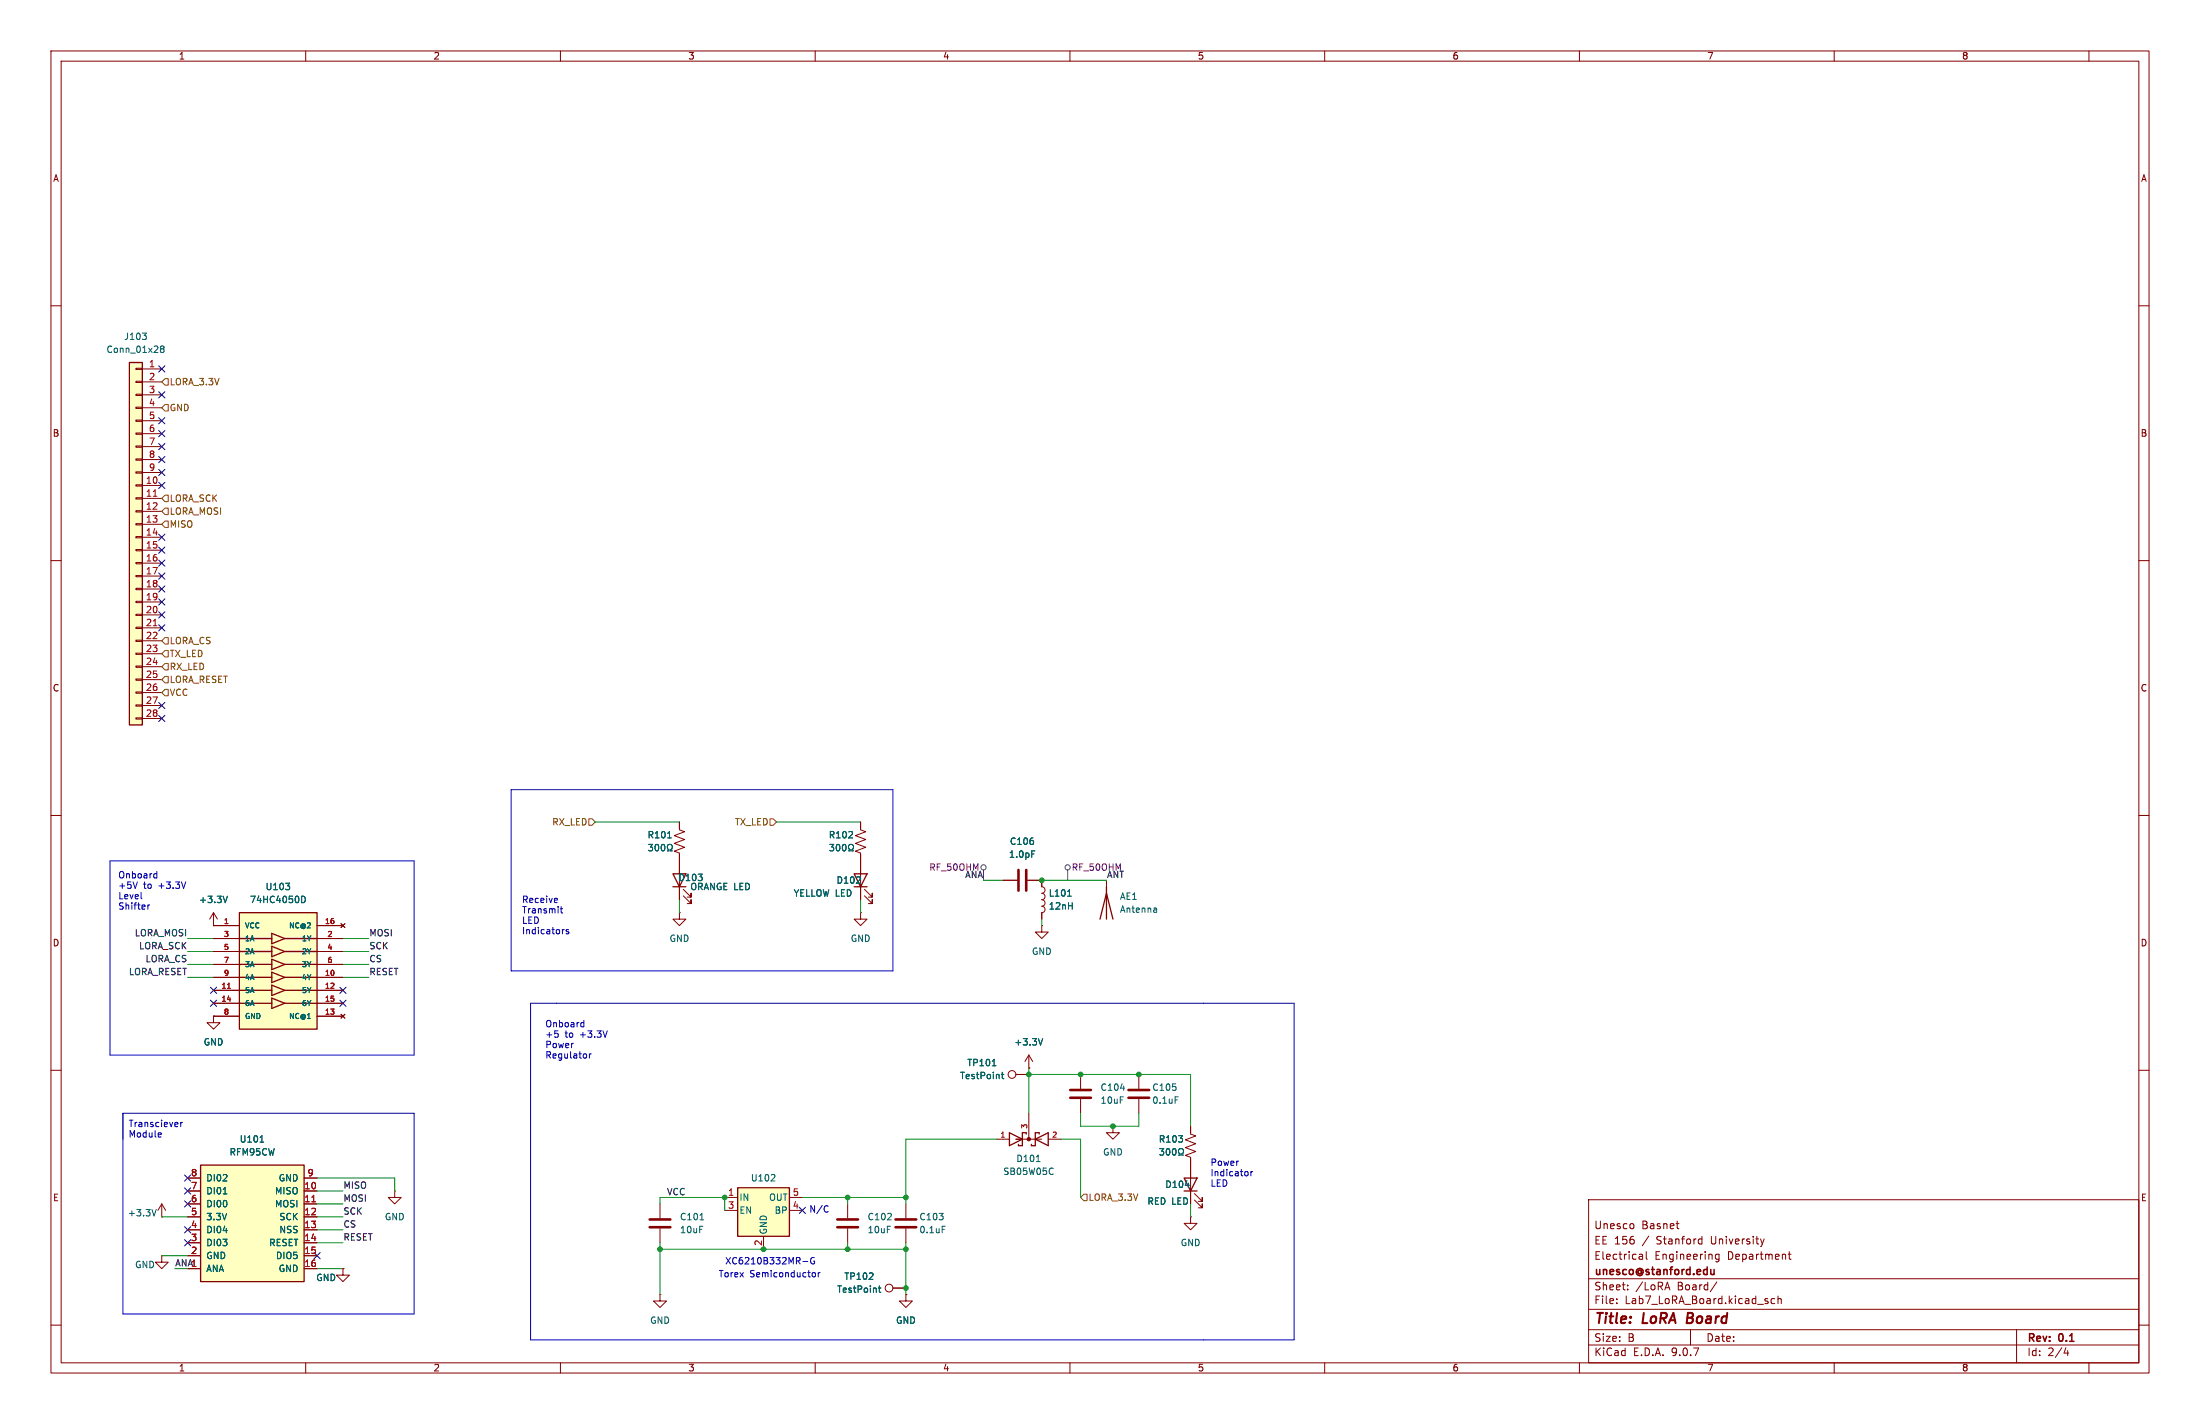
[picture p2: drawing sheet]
<svg xmlns="http://www.w3.org/2000/svg" width="432mm" height="279mm" viewBox="0 0 432 279" stroke-linecap="round" stroke-linejoin="round" font-family="sans-serif">
<g fill="none" stroke="#840000" stroke-width=".2">
<path d="M10 10h411.8v259.4h-411.8zM12 12h407.8v255.4h-407.8zM60 10v2M110 10v2M160 10v2M210 10v2M260 10v2M310 10v2M360 10v2M410 10v2M10 60h2M419.8 60h2"/>
<path d="M10 110h2M419.8 110h2M10 160h2M419.8 160h2M133.3 161.3v1.5l1.1 .4-2.1 .8 2.1 .7-2.1 .8 2.1 .7-2.1 .8 1 .4v9.1M133.3 179.1v1.2h1.3l-1.3 1.3-1.2-1.3h1.2M133.3 179.1h.1M134.1 175.8l1.5 1.5v-.8v.8h-.7M134.1 174.5l1.5 1.5v-.7v.7h-.7M168.9 161.3v1.5l1 .4-2 .8 2 .7-2 .8 2 .7-2 .8 1 .4v9.1M168.9 179.1v1.2h1.3l-1.3 1.3-1.3-1.3h1.3M168.9 179.1h.1"/>
<path d="M169.7 175.8l1.5 1.5v-.8v.8h-.8M169.7 174.5l1.5 1.5v-.7v.7h-.8M196.8 172.7h2.8M201.7 172.7h2.8v1.3a.64 .64 0 0 1 .6 .6 .64 .64 0 0 1-.6 .7 .64 .64 0 0 1 .6 .6 .64 .64 0 0 1-.6 .6 .64 .64 0 0 1 .6 .7 .64 .64 0 0 1-.6 .6 .64 .64 0 0 1 .6 .6 .64 .64 0 0 1-.6 .7M204.5 179.1v1.2M217.2 172.7v2.6M204.5 181.6v1.3h1.2l-1.2 1.3-1.3-1.3h1.3M204.5 181.6h.1M10 210h2M201.9 218.4v5.1M212.1 210.8v2.8M212.1 215.6v2.8"/>
<path d="M223.5 210.8v2.8M223.5 215.6v2.8M419.8 210h2M129.5 236.2v2.8M195.6 223.5h2.5M199.4 223.5h5.1M205.7 223.5h2.6M218.4 221v1.3h1.3l-1.3 1.2-1.2-1.2h1.2M218.4 221h.1M233.7 221v1.5l1 .4-2 .7 2 .8-2 .8 2 .7-2 .8 1 .4v9.1M234.4 235.5l1.6 1.5v-.8v.8h-.8M234.4 234.2l1.6 1.5v-.7v.7h-.8"/>
<path d="M311.8 235.4h108v32h-108zM10 260h2M31.7 246.4v1.3h1.3l-1.3 1.2-1.2-1.2h1.2M31.7 246.4h.1M129.5 254v1.3h1.3l-1.3 1.2-1.2-1.2h1.2M129.5 254h.1M129.5 241v2.8M311.8 256.9h108M311.8 250.9h108M317.3 255.6v.2M317.3 254.9v.1M319.5 252.9v.2"/>
<path d="M319.5 252.2v.1M320.4 240.1l.3 .3v.4l-.3 .3M321.8 246.2h.5l.1 .9M321.8 247h.6M322.4 246.4l-.6 .2M323.1 245.6v1.3l.2 .2M326.9 252.7h.7M327.3 251.6l.5 1.5M329 240.1h.5M329.3 241l.2 .1M333.6 243.1l.4 .1M334 242.6v1.5"/>
<path d="M334 244l-.4 .1M337 251.5l-1.3 1.9M337.4 246.2l-.4-.1-.3 .3 .1 .6h.6M337.4 246.1v1.2l-.3 .3-.3-.1M346.3 243.1l-.4 1M348.3 254.9l-.4-.1-.3 .3 .2 .6h.5M349 254.9l.2-.1 .3 .1 .1 .9M349 254.3v1.5M351 246.1h.5M351.2 245.6v1.3l.3 .2M419.8 260h2M60 267.4v2"/>
<path d="M110 267.4v2M160 267.4v2M210 267.4v2M260 267.4v2M310 267.4v2M311.8 263.9h108M311.8 260.9h108M331.8 260.9v3M360 267.4v2M395.8 260.9v6.5M405.5 264.4l-.4 1.1h.9M405.8 265v1"/>
<path d="M410 267.4v2"/>
</g>
<path d="M331.3 257.6l-.2 2h.7" fill="none" stroke="#840000" stroke-width=".4"/>
<path d="M335.8 249.1l.1 .9 .3 .1 .2-.2M336.4 249.1v1" fill="none" stroke="#840000" stroke-width=".3"/>
<path d="M132.1 171.5h2.5l-1.3 2.5zM132.1 174h2.5M167.6 171.5h2.6l-1.3 2.5zM167.6 174h2.6M217.2 174v6.3M215.9 180.3l1.3-5 1.2 5M198.1 222.3l2.6 1.2-2.6 1.3zM201.4 222.5v-.2h-.7v2.5h-.8v-.3M203.2 223.5l2.5-1.2v2.5zM204 222.5v-.2h-.8v2.5h-.8v-.3M232.4 231.1h2.5l-1.2 2.6zM232.4 233.7h2.5" fill="none" stroke="#840000" stroke-width=".25"/>
<circle cx="201.9" cy="223.5" r=".33" fill="#840000" stroke="#840000" stroke-width=".2"/>
<g fill="none" stroke="#006464" stroke-width=".2">
<path d="M127.3 165.7h.8l-.4 .5 .3 .1v.5l-.2 .1-.5-.1M128.7 165.7h.2a.68 .68 0 0 1 .4 .6 .68 .68 0 0 1-.4 .6 .84 .84 0 0 1-.2-1.2zM129.9 165.8l.2-.1a.68 .68 0 0 1 .4 .6 .68 .68 0 0 1-.4 .6l-.3-.4zM131 166.9h.3v-.2a.54 .54 0 0 1-.3-.7 .54 .54 0 0 1 .8-.3l.1 .6-.3 .4v.2h.3M131 164.4h.8M162.9 165.7h.7l-.4 .5 .4 .1v.5l-.2 .1-.5-.1M164.3 165.7h.1a.68 .68 0 0 1 .5 .6 .68 .68 0 0 1-.5 .6 .84 .84 0 0 1-.1-1.2zM165.5 165.8l.1-.1a.68 .68 0 0 1 .5 .6 .68 .68 0 0 1-.5 .6l-.3-.4zM166.5 166.9h.3v-.2a.54 .54 0 0 1-.2-.7 .54 .54 0 0 1 .7-.3l.2 .6-.3 .4v.2h.3M202.5 166.9h.6M209.5 175.8h.8M226.8 178.2l.2 .1v.7"/>
<path d="M227 179h-.4M227 178.5h-.4M219.9 213.5h.8M230.6 215.2h.7M137.4 239.3h.7M203.4 227.9h.7M206.5 229.2l.2 .1M206.7 230.3l-.2 .1M227.6 225.4h.8l-.4 .5 .3 .1v.5l-.1 .1-.6-.1M229 225.5l.2-.1a.68 .68 0 0 1 .4 .6 .68 .68 0 0 1-.4 .6l-.3-.4zM230.2 225.5l.2-.1a.68 .68 0 0 1 .4 .6 .68 .68 0 0 1-.4 .6l-.3-.4zM231.3 226.6h.3v-.2a.54 .54 0 0 1-.3-.7 .54 .54 0 0 1 .8-.3l.2 .6-.3 .4v.2h.3"/>
<path d="M232.6 232.6h.8"/>
</g>
<path d="M199.9 170.7v4.1M201.4 170.7v4.1M210.1 213.9h4M210.1 215.4h4M221.5 213.9h4.1M221.5 215.4h4.1M127.5 239.3h4.1M127.5 240.8h4.1" fill="none" stroke="#840000" stroke-width=".51"/>
<path d="M25.4 71.1h2.5v71.1h-2.5z" fill="#ffffc2"/>
<path d="M25.4 71.1h2.5v71.1h-2.5z" fill="none" stroke="#840000" stroke-width=".25"/>
<g fill="none" stroke="#840000" stroke-width=".2">
<path d="M26.7 72.3h1.2v.2h-1.2zM26.7 74.8h1.2v.3h-1.2zM26.7 77.3h1.2v.3h-1.2zM26.7 79.9h1.2v.2h-1.2zM27.9 72.4h3.8M27.9 74.9h3.8M27.9 77.5h3.8M26.7 82.4h1.2v.3h-1.2zM26.7 85h1.2v.2h-1.2zM26.7 87.5h1.2v.3h-1.2zM26.7 90h1.2v.3h-1.2zM26.7 92.6h1.2v.2h-1.2z"/>
<path d="M26.7 95.1h1.2v.3h-1.2zM26.7 97.7h1.2v.2h-1.2zM27.9 80h3.8M27.9 82.6h3.8M27.9 85.1h3.8M27.9 87.6h3.8M27.9 90.2h3.8M27.9 92.7h3.8M27.9 95.3h3.8M27.9 97.8h3.8M26.7 100.2h1.2v.3h-1.2zM26.7 102.7h1.2v.3h-1.2z"/>
<path d="M26.7 105.3h1.2v.2h-1.2zM26.7 107.8h1.2v.3h-1.2zM26.7 110.4h1.2v.2h-1.2zM26.7 112.9h1.2v.3h-1.2zM26.7 115.4h1.2v.3h-1.2zM26.7 118h1.2v.2h-1.2zM27.9 100.3h3.8M27.9 102.9h3.8M27.9 105.4h3.8M27.9 108h3.8M27.9 110.5h3.8M27.9 113h3.8"/>
<path d="M27.9 115.6h3.8M27.9 118.1h3.8M26.7 120.5h1.2v.3h-1.2zM26.7 123.1h1.2v.2h-1.2zM26.7 125.6h1.2v.3h-1.2zM26.7 128.1h1.2v.3h-1.2zM26.7 130.7h1.2v.2h-1.2zM26.7 133.2h1.2v.3h-1.2zM26.7 135.8h1.2v.2h-1.2zM26.7 138.3h1.2v.3h-1.2zM27.9 120.7h3.8M27.9 123.2h3.8"/>
<path d="M27.9 125.7h3.8M27.9 128.3h3.8M27.9 130.8h3.8M27.9 133.4h3.8M27.9 135.9h3.8M27.9 138.4h3.8M26.7 140.8h1.2v.3h-1.2zM27.9 141h3.8M201.9 209.6h.1M201.9 207l-.7 1.3M201.9 207l.8 1.3M201.9 207v2.6"/>
<path d="M77.5 233.7v1.3h1.2l-1.2 1.2-1.3-1.2h1.3M77.5 233.7h.1M166.4 236.2v2.8M177.8 236.2v2.8M233.7 238.8v1.2h1.2l-1.2 1.3-1.3-1.3h1.3M233.7 238.8h.1M67.3 248.9v1.3h1.3l-1.3 1.3-1.3-1.3h1.3M67.3 248.9h.1M166.4 241v2.8M175.3 252.7h2.5M177.8 254v1.3h1.3l-1.3 1.2-1.3-1.2h1.3M177.8 254h.1"/>
<path d="M177.8 241v2.8"/>
<circle cx="174.5" cy="252.7" r=".76"/>
</g>
<path d="M30.1 97.4h.7M30.1 122.8h.7" fill="none" stroke="#a90000" stroke-width=".2"/>
<path d="M27.9 65.3h.8l-.4 .5M28.6 65.9l.1 .2-.1 .5M31.7 68.4l-.2-.2 .2-.3h.3l.2 .2-.2 .3M31.7 68.4l-.2 .3v.3l.2 .2 .4-.1 .1-.2v-.2l-.2-.3M31.7 68.4h.3M204.7 203.8l-.5 1.2M172.4 252.7h.5M172.6 252.3v1.1l.3 .2M184.9 240.6h.6" fill="none" stroke="#006464" stroke-width=".2"/>
<path d="M164.3 239.3h4.1M175.8 239.3h4M164.3 240.8h4.1M175.8 240.8h4" fill="none" stroke="#840000" stroke-width=".51"/>
<path d="M47 179.1h15.2v22.8h-15.2z" fill="#ffffc2"/>
<g fill="none" stroke="#840000" stroke-width=".25">
<path d="M47 179.1h15.2v22.8h-15.2zM47 184.2h6.3M47 186.7h6.3M47 189.2h6.3M47 191.8h6.3M47 194.3h6.3M47 196.9h6.3M53.3 183.1l2.6 1.1-2.6 1zM53.3 185.7l2.6 1-2.6 1zM53.3 188.2l2.6 1-2.6 1zM53.3 190.8l2.6 1-2.6 1zM53.3 193.3l2.6 1-2.6 1z"/>
<path d="M53.3 195.8l2.6 1.1-2.6 1zM55.9 184.2h6.3M55.9 186.7h6.3M55.9 189.2h6.3M55.9 191.8h6.3M55.9 194.3h6.3M55.9 196.9h6.3"/>
</g>
<g fill="none" stroke="#840000" stroke-width=".2">
<path d="M41.9 179.1l-.8 1.2M41.9 179.1l.8 1.2M41.9 179.1v2.5M41.9 181.6h.1M41.9 199.4v1.3h1.3l-1.3 1.2-1.3-1.2h1.3M41.9 199.4h.1M41.9 181.6h5.1M41.9 184.2h5.1M41.9 186.7h5.1M41.9 189.2h5.1M41.9 191.8h5.1M41.9 194.3h5.1"/>
<path d="M41.9 196.9h5.1M41.9 199.4h5.1M62.2 181.6h5.1M62.2 184.2h5.1M62.2 186.7h5.1M62.2 189.2h5.1M62.2 191.8h5.1M62.2 194.3h5.1M62.2 196.9h5.1M62.2 199.4h5.1M66.9 181.2l.8 .8M66.9 199l.8 .8"/>
<path d="M67.7 181.2l-.8 .8M67.7 199l-.8 .8"/>
</g>
<path d="M44.6 193.9h.6" fill="none" stroke="#a90000" stroke-width=".2"/>
<path d="M44.6 175.8l-.4 1.3M56.1 173.3h.7l-.4 .5M56.8 173.9v.5M59.2 175.8a.64 .64 0 0 1 .7 .7 .64 .64 0 0 1-.7 .6" fill="none" stroke="#006464" stroke-width=".2"/>
<path d="M144.8 233h10.1v9.6h-10.1z" fill="#ffffc2"/>
<path d="M144.8 233h10.1v9.6h-10.1z" fill="none" stroke="#840000" stroke-width=".25"/>
<g fill="none" stroke="#840000" stroke-width=".2">
<path d="M199.4 210.8h2.5M31.7 238.8h.1M31.7 236.2l-.7 1.3M31.7 236.2l.8 1.3M31.7 236.2v2.6M142.2 235h2.6M142.2 237.5h2.6M154.9 235h2.6M154.9 237.5h2.6M149.9 242.6v2.5"/>
<circle cx="198.6" cy="210.8" r=".76"/>
</g>
<path d="M194.8 209.1h.7M196.5 210.8h.5M196.7 210.4v1.1l.3 .2M30.7 237.3l-.5 1.3M151.3 231.7h.8M152 230.6v.4" fill="none" stroke="#006464" stroke-width=".2"/>
<path d="M39.4 228.6h20.3v22.9h-20.3z" fill="#ffffc2"/>
<path d="M39.4 228.6h20.3v22.9h-20.3z" fill="none" stroke="#840000" stroke-width=".25"/>
<g fill="none" stroke="#840000" stroke-width=".2">
<path d="M133.3 161.3v1.3M133.3 167.6v3.9M133.3 174v2.5M168.9 161.3v1.3M168.9 167.6v3.9M168.9 174v2.5M196.8 172.7h2.8M201.7 172.7h2.8v1.3M204.5 179.1v1.2M41.9 181.6h.1M41.9 199.4h.1M41.9 181.6h5.1"/>
<path d="M41.9 184.2h5.1M41.9 186.7h5.1M41.9 189.2h5.1M41.9 191.8h5.1M41.9 194.3h5.1M41.9 196.9h5.1M41.9 199.4h5.1M62.2 181.6h5.1M62.2 184.2h5.1M62.2 186.7h5.1M62.2 189.2h5.1M62.2 191.8h5.1"/>
<path d="M62.2 194.3h5.1M62.2 196.9h5.1M62.2 199.4h5.1M66.9 181.2l.8 .8M66.9 199l.8 .8M67.7 181.2l-.8 .8M67.7 199l-.8 .8M199.4 210.8h2.5M201.9 209.6h.1M36.8 231.1h2.6M36.8 233.7h2.6M36.8 236.2h2.6"/>
<path d="M36.8 238.8h2.6M59.7 231.1h2.5M59.7 233.7h2.5M59.7 236.2h2.5M59.7 238.8h2.5M233.7 221v1.3M233.7 227.3v3.8M233.7 233.7v2.5M36.8 241.3h2.6M36.8 243.8h2.6M36.8 246.4h2.6M36.8 248.9h2.6"/>
<path d="M59.7 241.3h2.5M59.7 243.8h2.5M59.7 246.4h2.5M59.7 248.9h2.5M67.3 248.9h.1M175.3 252.7h2.5M177.8 254h.1"/>
</g>
<g fill="none" stroke="#006464" stroke-width=".2">
<path d="M44.6 175.8l-.4 1.3M56.1 173.3h.7l-.4 .5M56.8 173.9v.5M59.2 175.8a.64 .64 0 0 1 .7 .7 .64 .64 0 0 1-.7 .6M127.3 165.7h.8l-.4 .5 .3 .1v.5l-.2 .1-.5-.1M128.7 165.7h.2a.68 .68 0 0 1 .4 .6 .68 .68 0 0 1-.4 .6 .84 .84 0 0 1-.2-1.2zM129.9 165.8l.2-.1a.68 .68 0 0 1 .4 .6 .68 .68 0 0 1-.4 .6l-.3-.4zM131 166.9h.3v-.2a.54 .54 0 0 1-.3-.7 .54 .54 0 0 1 .8-.3l.1 .6-.3 .4v.2h.3M131 164.4h.8M162.9 165.7h.7l-.4 .5 .4 .1v.5l-.2 .1-.5-.1M164.3 165.7h.1a.68 .68 0 0 1 .5 .6 .68 .68 0 0 1-.5 .6 .84 .84 0 0 1-.1-1.2zM165.5 165.8l.1-.1a.68 .68 0 0 1 .5 .6 .68 .68 0 0 1-.5 .6l-.3-.4z"/>
<path d="M166.5 166.9h.3v-.2a.54 .54 0 0 1-.2-.7 .54 .54 0 0 1 .7-.3l.2 .6-.3 .4v.2h.3M202.5 166.9h.6M209.5 175.8h.8M194.8 209.1h.7M196.5 210.8h.5M196.7 210.4v1.1l.3 .2M204.7 203.8l-.5 1.2M43.8 234.3h.7M51 224.1h.8M227.6 225.4h.8l-.4 .5 .3 .1v.5l-.1 .1-.6-.1M229 225.5l.2-.1a.68 .68 0 0 1 .4 .6 .68 .68 0 0 1-.4 .6l-.3-.4zM230.2 225.5l.2-.1a.68 .68 0 0 1 .4 .6 .68 .68 0 0 1-.4 .6l-.3-.4z"/>
<path d="M231.3 226.6h.3v-.2a.54 .54 0 0 1-.3-.7 .54 .54 0 0 1 .8-.3l.2 .6-.3 .4v.2h.3M232.6 232.6h.8M172.4 252.7h.5M172.6 252.3v1.1l.3 .2"/>
</g>
<path d="M44.6 193.9h.6M61.2 235.8h.7" fill="none" stroke="#a90000" stroke-width=".2"/>
<g fill="none" stroke="#484848" stroke-width=".2">
<path d="M209.5 170.7v2"/>
<circle cx="193" cy="170.2" r=".51"/>
<circle cx="209.6" cy="170.2" r=".51"/>
</g>
<g fill="none" stroke="#725600" stroke-width=".2">
<path d="M32.4 74.3h.6v1.3h-.6l-.7-.7zM32.4 79.4h.6v1.2h-.6l-.7-.6zM32.4 97.2h.6v1.2h-.6l-.7-.6zM32.4 99.7h.6v1.3h-.6l-.7-.7zM32.4 102.2h.6v1.3h-.6l-.7-.6zM32.4 132.7h.6v1.3h-.6l-.7-.6zM32.4 125.1h.6v1.3h-.6l-.7-.7zM32.4 127.6h.6v1.3h-.6l-.7-.6zM32.4 130.2h.6v1.2h-.6l-.7-.6zM32.4 135.3h.6v1.2h-.6l-.7-.6zM115.6 160.7h.6l.6 .6-.6 .6h-.6zM151.1 160.7h.7l.6 .6-.6 .6h-.7z"/>
<path d="M212.7 234.3h.7v1.3h-.7l-.6-.6z"/>
</g>
<g fill="none" stroke="#0000c2" stroke-width=".2">
<path d="M100.3 154.9h75v35.6h-75zM21.6 168.9h59.7v38.1h-59.7zM27 173l-.5 1.3M27.7 176.3l.2 .1M29 177.6v.8M29.4 177.6l-.4 .2M30.4 171.4l.4 .1M30.8 171v1.3M30.8 172.2l-.4 .1M36.5 173l-.5 1.3M109.2 176.2l.2 .4-.6 .1M109.4 177l-.2 .1"/>
<path d="M110 178.3h.4M110.1 177.9v1.1l.3 .1M104.1 196.9h149.9v66h-149.9zM110.7 182.4h-.2M111.6 182.4h-.3l-.2 .2 .1 .1 .4 .2v.3h-.5M24.1 218.4h57.2v39.4h-57.2zM109.5 202.8l.1 .2-.1 .5M114.2 200.6l.4 .1M114.6 200.2v1.3M114.6 201.4l-.4 .1M115.7 206.8v.8M116 206.8l-.3 .2"/>
<path d="M119.2 202.3l-.4 1.2M31.5 222.3l.2 .3-.6 .1M31.6 223l-.1 .1M35.5 220.2v.9M35.8 220.2l-.3 .3M162.3 236.6l.2 .1M162.5 237.7l-.2 .1M244.8 229.9l.2 .2-.2 .6M245.5 229.9v.8M245.9 229.9l-.4 .2M157.6 247.5h.9M159.5 249.8l.3-.1 .3 .2-.2 .6h-.4"/>
<path d="M159.8 246.8a.59 .59 0 0 0-.7 .6 .59 .59 0 0 0 .7 .5l.1-.4h-.3M160.6 249.7v.8M161 249.7l-.4 .2"/>
</g>
<g fill="none" stroke="#009600" stroke-width=".2">
<path d="M116.8 161.3h16.5M133.3 176.5v2.6M152.4 161.3h16.5M168.9 176.5v2.6M193 172.7h3.8M204.5 172.7h12.7M36.8 186.7h5.1M36.8 189.2h5.1M36.8 184.2h5.1M36.8 191.8h5.1M67.3 186.7h5.1M67.3 189.2h5.1"/>
<path d="M67.3 184.2h5.1M67.3 191.8h5.1M204.5 180.3v1.3M201.9 209.6v8.8M201.9 210.8h31.8v10.2M212.1 218.4v2.6h11.4v-2.6M31.7 238.8h5.1M62.2 236.2h5.1M62.2 231.1h15.3v2.6M62.2 233.7h5.1M62.2 238.8h5.1M129.5 236.2v-1.2h12.7v2.5"/>
<path d="M157.5 235h20.3M166.4 235v1.2M195.6 223.5h-17.8v12.7M208.3 223.5h3.8v11.5M233.7 236.2v2.6M31.7 246.4h5.1M62.2 241.3h5.1M62.2 243.8h5.1M62.2 248.9h5.1M129.5 245.1h48.3M129.5 243.8v10.2M166.4 243.8v1.3"/>
<path d="M177.8 243.8v10.2"/>
</g>
<g fill="none" stroke="#000084" stroke-width=".2">
<path d="M31.1 76.9l1.3 1.2M31.1 71.8l1.3 1.2M32.4 76.9l-1.3 1.2M32.4 71.8l-1.3 1.2M31.1 89.6l1.3 1.2M31.1 92.1l1.3 1.2M31.1 94.6l1.3 1.3M31.1 81.9l1.3 1.3M31.1 84.5l1.3 1.2M31.1 87l1.3 1.2M32.4 89.6l-1.3 1.2M32.4 92.1l-1.3 1.2"/>
<path d="M32.4 94.6l-1.3 1.3M32.4 81.9l-1.3 1.3M32.4 84.5l-1.3 1.2M32.4 87l-1.3 1.2M31.1 104.8l1.3 1.2M31.1 112.4l1.3 1.2M31.1 107.3l1.3 1.3M31.1 109.9l1.3 1.2M31.1 115l1.3 1.2M31.1 117.5l1.3 1.2M32.4 104.8l-1.3 1.2M32.4 112.4l-1.3 1.2"/>
<path d="M32.4 107.3l-1.3 1.3M32.4 109.9l-1.3 1.2M32.4 115l-1.3 1.2M32.4 117.5l-1.3 1.2M31.1 137.8l1.3 1.2M31.1 120l1.3 1.3M31.1 122.6l1.3 1.2M32.4 137.8l-1.3 1.2M32.4 120l-1.3 1.3M32.4 122.6l-1.3 1.2M31.1 140.4l1.3 1.2M32.4 140.4l-1.3 1.2"/>
<path d="M41.3 193.7l1.2 1.2M41.3 196.2l1.2 1.3M42.5 193.7l-1.2 1.2M42.5 196.2l-1.2 1.3M66.7 196.2l1.2 1.3M66.7 193.7l1.2 1.2M67.9 196.2l-1.2 1.3M67.9 193.7l-1.2 1.2M36.2 233.1l1.2 1.2M36.2 230.5l1.2 1.2M36.2 235.6l1.2 1.2M37.4 233.1l-1.2 1.2"/>
<path d="M37.4 230.5l-1.2 1.2M37.4 235.6l-1.2 1.2M156.9 236.9l1.2 1.2M158.1 236.9l-1.2 1.2M36.2 243.2l1.2 1.2M36.2 240.7l1.2 1.2M37.4 243.2l-1.2 1.2M37.4 240.7l-1.2 1.2M61.6 245.8l1.2 1.2M62.8 245.8l-1.2 1.2"/>
</g>
<g fill="#009600" stroke="#009600" stroke-width=".2">
<circle cx="177.8" cy="252.7" r=".46"/>
<circle cx="201.9" cy="210.8" r=".46"/>
<circle cx="212.1" cy="210.8" r=".46"/>
<circle cx="223.5" cy="210.8" r=".46"/>
<circle cx="218.4" cy="221" r=".46"/>
<circle cx="204.5" cy="172.7" r=".46"/>
<circle cx="177.8" cy="235" r=".46"/>
<circle cx="177.8" cy="245.1" r=".46"/>
<circle cx="166.4" cy="245.1" r=".46"/>
<circle cx="129.5" cy="245.1" r=".46"/>
<circle cx="142.2" cy="235" r=".46"/>
<circle cx="149.9" cy="245.1" r=".46"/>
<circle cx="166.4" cy="235" r=".46"/>
</g>
<g font-size="2.8" fill="#840000">
<text x="312.8" y="260.3">Title:</text>
<text x="322.5" y="260.3">LoRA</text>
<text x="331.9" y="260.3">Board</text>
</g>
<g font-size="2.1" fill="#840000">
<text x="312.8" y="244.4">EE 156</text>
<text x="312.8" y="241.4">Unesco</text>
<text x="322.2" y="241.4">Basnet</text>
<text x="322.4" y="244.4">/</text>
<text x="325.3" y="244.4">Stanford</text>
<text x="336.1" y="244.4">University</text>
<text x="312.8" y="250.6">unesco@stanford.edu</text>
<text x="312.8" y="247.4">Electrical</text>
<text x="324.7" y="247.4">Engineering</text>
<text x="339.1" y="247.4">Department</text>
<text x="312.8" y="256.1">File:</text>
<text x="312.8" y="253.4">Sheet:</text>
<text x="318.9" y="256.1">Lab7_LoRA_Board.kicad_sch</text>
<text x="321" y="253.4">/LoRA</text>
<text x="329.3" y="253.4">Board/</text>
<text x="312.8" y="263.5">Size:</text>
<text x="319.5" y="263.5">B</text>
<text x="334.8" y="263.5">Date:</text>
<text x="397.8" y="263.7">Rev:</text>
<text x="404.2" y="263.7">0.1</text>
<text x="312.8" y="266.3">KiCad</text>
<text x="320.5" y="266.3">E.D.A.</text>
<text x="328.1" y="266.3">9.0.7</text>
<text x="397.8" y="266.3">Id:</text>
<text x="401.9" y="266.3">2/4</text>
</g>
<g font-size="1.8" fill="#840000">
<text x="35" y="11.9">1</text>
<text x="85" y="11.9">2</text>
<text x="135" y="11.9">3</text>
<text x="185" y="11.9">4</text>
<text x="235" y="11.9">5</text>
<text x="285" y="11.9">6</text>
<text x="335" y="11.9">7</text>
<text x="385" y="11.9">8</text>
<text x="10.3" y="35.9">A</text>
<text x="420.1" y="35.9">A</text>
<text x="10.3" y="85.9">B</text>
<text x="420.1" y="85.9">B</text>
<text x="10.3" y="135.9">C</text>
<text x="420.1" y="135.9">C</text>
<text x="10.3" y="185.9">D</text>
<text x="420.1" y="185.9">D</text>
<text x="10.3" y="235.9">E</text>
<text x="420.1" y="235.9">E</text>
<text x="35" y="269.3">1</text>
<text x="85" y="269.3">2</text>
<text x="135" y="269.3">3</text>
<text x="185" y="269.3">4</text>
<text x="235" y="269.3">5</text>
<text x="285" y="269.3">6</text>
<text x="335" y="269.3">7</text>
<text x="385" y="269.3">8</text>
</g>
<g font-size="1.8" fill="#006464">
<text x="20.8" y="69.4">Conn_01x28</text>
<text x="24.3" y="66.9">J103</text>
<text x="127" y="164.7">R101</text>
<text x="162.6" y="164.7">R102</text>
<text x="198.1" y="166">C106</text>
<text x="133.1" y="173.1">D103</text>
<text x="164.1" y="173.6">D102</text>
<text x="197.9" y="168.5">1.0pF</text>
<text x="39" y="177.4">+3.3V</text>
<text x="48.9" y="177.4">74HC4050D</text>
<text x="52" y="174.9">U103</text>
<text x="135.4" y="174.9">ORANGE LED</text>
<text x="155.7" y="176.1">YELLOW LED</text>
<text x="205.7" y="178.7">12nH</text>
<text x="205.7" y="176.1">L101</text>
<text x="219.7" y="176.8">AE1</text>
<text x="219.7" y="179.3">Antenna</text>
<text x="131.3" y="185">GND</text>
<text x="166.9" y="185">GND</text>
<text x="202.4" y="187.6">GND</text>
<text x="39.9" y="205.3">GND</text>
<text x="189.8" y="209.4">TP101</text>
<text x="199" y="205.3">+3.3V</text>
<text x="188.3" y="211.9">TestPoint</text>
<text x="215.9" y="214.2">C104</text>
<text x="226.1" y="214.2">C105</text>
<text x="215.9" y="216.8">10uF</text>
<text x="226.1" y="216.8">0.1uF</text>
<text x="45" y="226.9">RFM95CW</text>
<text x="46.9" y="224.4">U101</text>
<text x="216.4" y="226.9">GND</text>
<text x="227.3" y="224.4">R103</text>
<text x="40.4" y="232">DI02</text>
<text x="54.6" y="232">GND</text>
<text x="147.3" y="232">U102</text>
<text x="196.8" y="230.7">SB05W05C</text>
<text x="199.4" y="228.2">D101</text>
<text x="228.6" y="233.3">D104</text>
<text x="25" y="238.9">+3.3V</text>
<text x="40.4" y="234.5">DI01</text>
<text x="40.4" y="237.1">DI00</text>
<text x="40.4" y="239.6">3.3V</text>
<text x="53.9" y="234.5">MISO</text>
<text x="53.9" y="237.1">MOSI</text>
<text x="54.7" y="239.6">SCK</text>
<text x="75.4" y="239.6">GND</text>
<text x="133.4" y="239.6">C101</text>
<text x="145" y="235.8">IN</text>
<text x="145" y="238.4">EN</text>
<text x="150.9" y="235.8">OUT</text>
<text x="151.9" y="238.4">BP</text>
<text x="170.2" y="239.6">C102</text>
<text x="180.3" y="239.6">C103</text>
<text x="225.1" y="236.6">RED LED</text>
<text x="40.4" y="242.2">DI04</text>
<text x="40.4" y="244.7">DI03</text>
<text x="52.7" y="244.7">RESET</text>
<text x="54.7" y="242.2">NSS</text>
<text x="133.4" y="242.2">10uF</text>
<text x="150.7" y="242.3" transform="rotate(-90 150.7 242.3)">GND</text>
<text x="170.2" y="242.2">10uF</text>
<text x="180.3" y="242.2">0.1uF</text>
<text x="231.6" y="244.7">GND</text>
<text x="26.4" y="249">GND</text>
<text x="40.4" y="247.2">GND</text>
<text x="40.4" y="249.8">ANA</text>
<text x="54.1" y="247.2">DIO5</text>
<text x="54.6" y="249.8">GND</text>
<text x="62" y="251.6">GND</text>
<text x="165.6" y="251.3">TP102</text>
<text x="164.2" y="253.8">TestPoint</text>
<text x="127.5" y="259.9">GND</text>
<text x="175.8" y="259.9">GND</text>
</g>
<g font-size="1.8" fill="#a90000">
<text x="29.1" y="72.1">1</text>
<text x="29.1" y="74.7">2</text>
<text x="29.1" y="77.2">3</text>
<text x="29.1" y="79.8">4</text>
<text x="29.1" y="82.3">5</text>
<text x="29.1" y="84.8">6</text>
<text x="29.1" y="87.4">7</text>
<text x="29.1" y="89.9">8</text>
<text x="28.5" y="95">10</text>
<text x="29.1" y="92.5">9</text>
<text x="28.5" y="97.5">11</text>
<text x="28.5" y="100.1">12</text>
<text x="28.5" y="102.6">13</text>
<text x="28.5" y="105.2">14</text>
<text x="28.5" y="107.7">15</text>
<text x="28.5" y="110.2">16</text>
<text x="28.5" y="112.8">17</text>
<text x="28.5" y="115.3">18</text>
<text x="28.5" y="117.9">19</text>
<text x="28.5" y="120.4">20</text>
<text x="28.5" y="122.9">21</text>
<text x="28.5" y="125.5">22</text>
<text x="28.5" y="128">23</text>
<text x="28.5" y="130.6">24</text>
<text x="28.5" y="133.1">25</text>
<text x="28.5" y="135.6">26</text>
<text x="28.5" y="138.2">27</text>
<text x="28.5" y="140.7">28</text>
<text x="37.4" y="230.9">8</text>
<text x="37.4" y="233.4">7</text>
<text x="59.6" y="233.4">10</text>
<text x="60.3" y="230.9">9</text>
<text x="37.4" y="236">6</text>
<text x="37.4" y="238.5">5</text>
<text x="59.6" y="236">11</text>
<text x="59.6" y="238.5">12</text>
<text x="142.8" y="234.7">1</text>
<text x="142.8" y="237.2">3</text>
<text x="155.5" y="234.7">5</text>
<text x="155.5" y="237.2">4</text>
<text x="37.4" y="241">4</text>
<text x="37.4" y="243.6">3</text>
<text x="59.6" y="241">13</text>
<text x="59.6" y="243.6">14</text>
<text x="149.6" y="244.5" transform="rotate(-90 149.6 244.5)">2</text>
<text x="37.4" y="246.1">2</text>
<text x="37.4" y="248.7">1</text>
<text x="59.6" y="246.1">15</text>
<text x="59.6" y="248.7">16</text>
</g>
<g font-size="1.8" fill="#725600">
<text x="33.2" y="75.8">LORA_3.3V</text>
<text x="33.2" y="80.9">GND</text>
<text x="33.2" y="98.7">LORA_SCK</text>
<text x="33.2" y="101.2">LORA_MOSI</text>
<text x="33.2" y="103.7">MISO</text>
<text x="33.2" y="126.6">LORA_CS</text>
<text x="33.2" y="129.1">TX_LED</text>
<text x="33.2" y="131.7">RX_LED</text>
<text x="33.2" y="134.2">LORA_RESET</text>
<text x="33.2" y="136.8">VCC</text>
<text x="108.3" y="162.2">RX_LED</text>
<text x="144.1" y="162.2">TX_LED</text>
<text x="213.6" y="235.8">LORA_3.3V</text>
</g>
<g font-size="1.8" fill="#0000c2">
<text x="23.1" y="172.4">Onboard</text>
<text x="23.1" y="174.5">+5V</text>
<text x="23.1" y="176.5">Level</text>
<text x="23.1" y="178.6">Shifter</text>
<text x="28.2" y="174.5">to</text>
<text x="31.2" y="174.5">+3.3V</text>
<text x="102.4" y="177.3">Receive</text>
<text x="102.4" y="179.3">Transmit</text>
<text x="102.4" y="181.3">LED</text>
<text x="102.4" y="183.4">Indicators</text>
<text x="106.9" y="201.6">Onboard</text>
<text x="106.9" y="203.7">+5</text>
<text x="110.9" y="203.7">to</text>
<text x="113.9" y="203.7">+3.3V</text>
<text x="106.9" y="205.7">Power</text>
<text x="106.9" y="207.8">Regulator</text>
<text x="25.1" y="221.2">Transciever</text>
<text x="25.1" y="223.3">Module</text>
<text x="237.5" y="228.8">Power</text>
<text x="237.5" y="230.9">Indicator</text>
<text x="237.5" y="232.9">LED</text>
<text x="158.7" y="238">N/C</text>
<text x="141" y="250.7">Torex</text>
<text x="142.2" y="248.2">XC6210B332MR-G</text>
<text x="147.2" y="250.7">Semiconductor</text>
</g>
<g font-size="1.8" fill="#840084">
<text x="182.3" y="171">RF_50OHM</text>
<text x="210.2" y="171">RF_50OHM</text>
</g>
<g font-size="1.8" fill="#0f0f0f">
<text x="189.3" y="172.4">ANA</text>
<text x="217.2" y="172.4">ANT</text>
<text x="26.3" y="183.8">LORA_MOSI</text>
<text x="72.4" y="183.8">MOSI</text>
<text x="25.2" y="191.4">LORA_RESET</text>
<text x="27.2" y="186.3">LORA_SCK</text>
<text x="28.5" y="188.9">LORA_CS</text>
<text x="72.4" y="191.4">RESET</text>
<text x="72.4" y="188.9">CS</text>
<text x="72.4" y="186.3">SCK</text>
<text x="67.3" y="233.3">MISO</text>
<text x="67.3" y="238.4">SCK</text>
<text x="67.3" y="235.9">MOSI</text>
<text x="130.8" y="234.6">VCC</text>
<text x="67.3" y="241">CS</text>
<text x="67.3" y="243.5">RESET</text>
</g>
<text font-size="1.8" fill="#009600" x="34.3" y="248.6">ANA1</text>
<g font-size="1.4" fill="#a90000">
<text x="43.8" y="181.4">1</text>
<text x="43.8" y="183.9">3</text>
<text x="63.7" y="181.4">16</text>
<text x="64.2" y="183.9">2</text>
<text x="43.8" y="186.4">5</text>
<text x="43.8" y="189">7</text>
<text x="43.8" y="191.5">9</text>
<text x="63.7" y="191.5">10</text>
<text x="64.2" y="186.4">4</text>
<text x="64.2" y="189">6</text>
<text x="43.4" y="194.1">11</text>
<text x="43.4" y="196.6">14</text>
<text x="63.7" y="194.1">12</text>
<text x="63.7" y="196.6">15</text>
<text x="43.8" y="199.1">8</text>
<text x="63.7" y="199.1">13</text>
<text x="201.7" y="221.6" transform="rotate(-90 201.7 221.6)">3</text>
<text x="196.2" y="223.3">1</text>
<text x="206.4" y="223.3">2</text>
</g>
<g font-size="1.4" fill="#006464">
<text x="48" y="182.3">VCC</text>
<text x="48" y="184.9">1A</text>
<text x="56.6" y="182.3">NC@2</text>
<text x="59.1" y="184.9">1Y</text>
<text x="48" y="187.4">2A</text>
<text x="48" y="190">3A</text>
<text x="59.1" y="187.4">2Y</text>
<text x="59.1" y="190">3Y</text>
<text x="48" y="192.5">4A</text>
<text x="48" y="195">5A</text>
<text x="48" y="197.6">6A</text>
<text x="59.1" y="192.5">4Y</text>
<text x="59.1" y="195">5Y</text>
<text x="59.1" y="197.6">6Y</text>
<text x="48" y="200.1">GND</text>
<text x="56.6" y="200.1">NC@1</text>
</g>
</svg>
